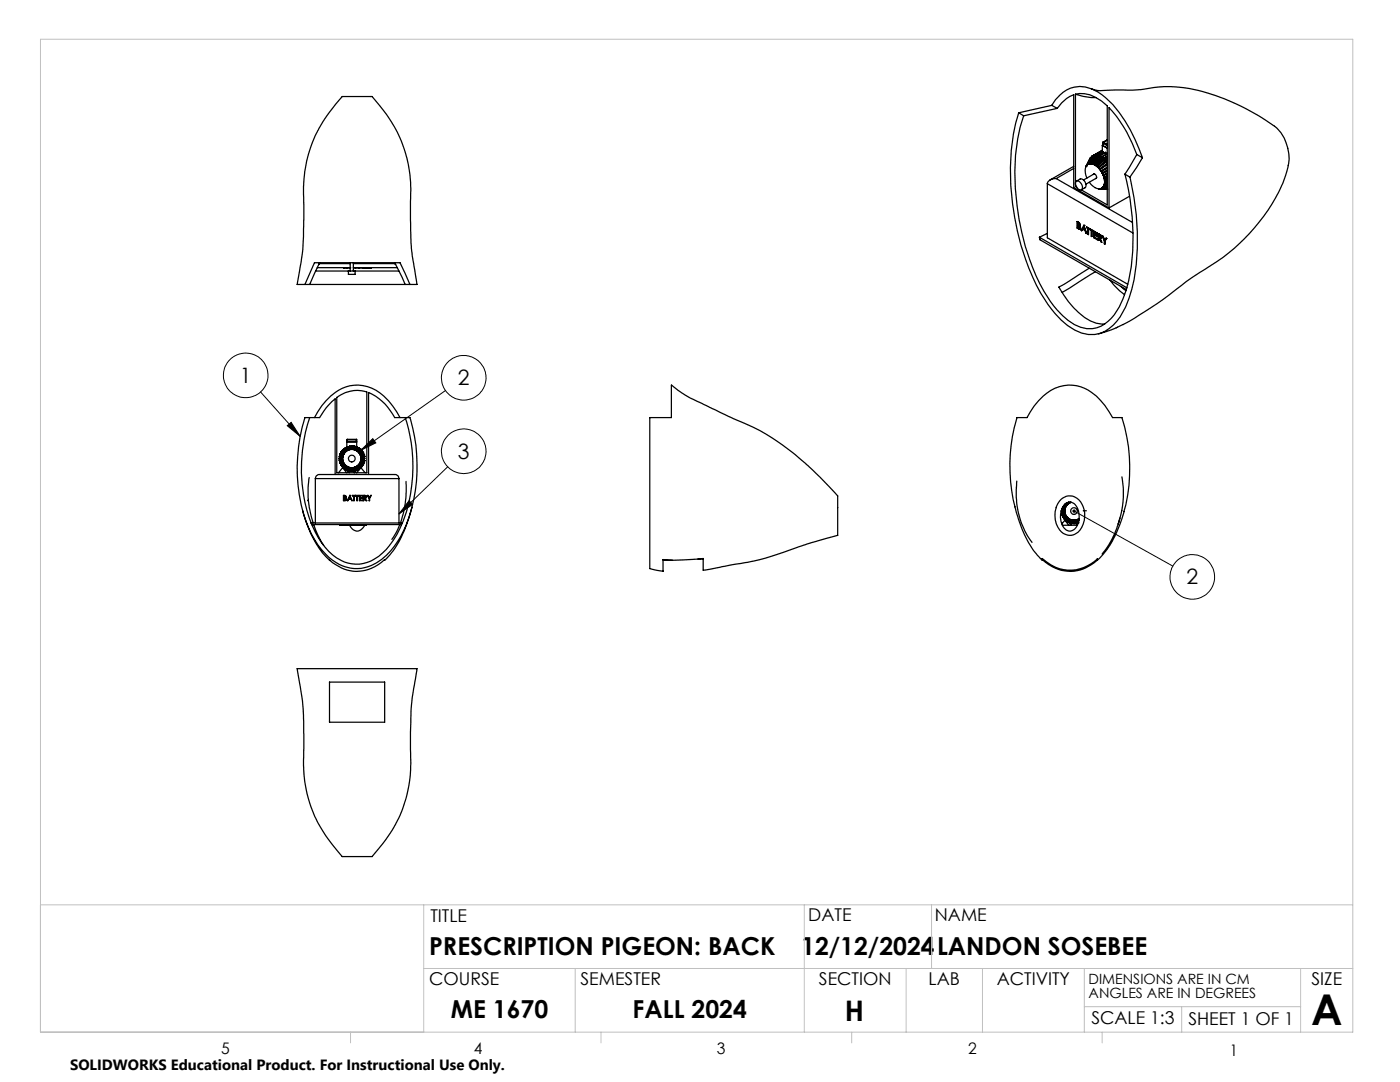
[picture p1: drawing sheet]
<svg xmlns="http://www.w3.org/2000/svg" width="279mm" height="216mm" viewBox="0 0 279 216" stroke-linecap="round" stroke-linejoin="round" font-family="sans-serif">
<g fill="none" stroke="#000" stroke-width=".25">
<path d="M214.6 18.8l1.5 .4 2.7 .3M214.6 18.8a6 6 0 0 1 5.2 1.3l1.2 1v19.8l-5.2-3M214.6 18.8v18.4M217.7 17.7l1.8 .4 3.9-.1a32 32 0 0 0 7.9-.6 32.2 32.2 0 0 1 15.6 3.4l3.4 1.8a19.3 19.3 0 0 1 5.3 3.9 8.7 8.7 0 0 1 1.5 6.5M203.3 22.5a45.9 45.9 0 0 0-.2 23.7 39.8 39.8 0 0 0 7.5 16.4 11.2 11.2 0 0 0 6.6 4.1 6.7 6.7 0 0 0 6.4-3.5 27 27 0 0 0 3.4-13.6 52.4 52.4 0 0 0-1.5-14.3M203.3 22.5l1 .6M204.3 23.1a38.7 38.7 0 0 0-1.3 18 42 42 0 0 0 7.3 19.9 11 11 0 0 0 6.6 4.6 6 6 0 0 0 5.5-2.8 23.6 23.6 0 0 0 3.7-12.7 51 51 0 0 0-1.6-15.4M209 36.7v10.7l16.1 9.3M209 36.7l17.1 9.8M209.9 21a6.4 6.4 0 0 1 6.7-3.6 12 12 0 0 1 6.8 5.1 32.6 32.6 0 0 1 4.6 9M209.9 21l-6.6 1.5M209.9 21l1.1 .6"/>
<path d="M210.8 35.6a1.54 1.54 0 0 0-1.8 1.1M210.8 35.6l15.2 8.8M211 21.6a6.6 6.6 0 0 1 3.3-2.7v18.5l7 4.1M211 21.6l-6.7 1.5M214.3 33.2l-4.8 2.7M214.3 33.6l-3.5 2M214.6 37.2l.3 .2M214.7 36.3a.72 .72 0 0 1 1.2 .5l.1 .2a.57 .57 0 0 1-.5 .9l-.4-.3-.4-.5zM214.7 37.1l-.1 .1M214.8 36.1l.7-.4a1.13 1.13 0 0 1 1 1.8l-.7 .4M216.7 33.2h.1M216.9 35.5a2.27 2.27 0 0 1 .2-2.7 2.03 2.03 0 0 1 2.5 1.1 3.1 3.1 0 0 1 .5 3.5 1.59 1.59 0 0 1-2.3-.6l-.4-.4"/>
<path d="M217 32.9h-.1M217.3 32.5l-.3 .3 1.3-1.8-1 1.7M217.5 31.8h.1M217.5 31.8l-.7 1.4M217.6 31.5l-.9 1.7M217.6 31.5h.1M217.6 31.5l-.7 1.6 .1-.2M217.7 31.5h.1M217.7 31.4h.1M217.7 31.4v.1M217.8 32.2l-.5 .5M217.9 31.2h.1"/>
<path d="M217.9 31.2l-.9 1.7M217.9 31.2l.1 .1M218 31.3h.1M218 31.2h.1M218 31.2h-.1M218.2 34.8a.47 .47 0 0 1 .6 .2 .47 .47 0 0 1-.1 .6M218.2 32.8l.3 .1 1.5-1.6-1.5 1.6M218.3 31l.1 .3M218.3 31l1.7-1-1.7 1M218.3 31h.1M218.3 31l-.3 .2M218.3 34.7h.1"/>
<path d="M218.3 34.7l-2 1.2M218.3 31.9l-.7 .8M218.3 31l.1 .2M218.6 30.9l-1.1 1.8h-.2M218.6 30.9l-1 1.8M218.7 30.9l.1 .4-.2-.4M218.7 35.6h.1M218.7 30.9l.1 .3M218.7 30.9h.1M218.8 35.5l-2.1 1.3M219 30.9l-1.2 1.8h-.2M219 30.9h.1"/>
<path d="M219 30.9v.1M219 31l-1.1 1.7M219 30.9l.2 .5-.2-.4M219 31.5l-1.1 1.2M219.1 31.2h.1M219.1 30.9l.2 .4M219.3 37.7h1.7h-1.6M219.5 31.1l-1.4 1.6h-.2M219.5 31.1h.1M219.5 31l.1 .5M219.5 31.1l-1.3 1.7M219.5 31.1l.1 .4"/>
<path d="M219.5 31h.1M219.5 31.2h.1M219.6 31.5h.1M219.6 31.5l-1.4 1.3M219.6 37.6h.1M219.6 31v.5M219.7 37.6l-.2 .1M219.7 37.6l1.3 .1M219.7 31.4l-.1 .1M219.8 34.2l.2 .3M219.8 37.6h1.2M220 31.7l.1 .1"/>
<path d="M220 31.3h.1M220 31.6l.1 .1M220 31.7l-1.5 1.2M220 31.2v.5M220 31.2l.1 .1M220 29l.1 .1M220 29l1 .6-.9-.5M220 29v1.3M220 30.1l-1.3 .8M220 37.5h1M220.1 28.5v.1M220.1 28.5v.6"/>
<path d="M220.1 31.3v.4M220.1 28.6l.9 .5M220.1 28.4v.1M220.1 28.4h.1M220.2 28.4l-.1 .2M220.2 37.2h.8M220.2 30.3l.1 .3M220.2 30.3l-1.2 .6M220.2 30.3l-1.1 .6M220.2 28.4l.8 .4M220.2 37.5l-.4 .1M220.3 32l.3 .2"/>
<path d="M220.3 31.9l.2 .1M220.3 32l-1.4 1.2M220.4 31.6l-1.6 1.5-.3-.2M220.4 31.6l-1.5 1.6M220.4 31.6l-.1 .4M220.4 31.5v.1M220.4 31.5l.1 .1M220.5 31.6v.4M220.7 30.4v.4M220.7 30.4l-1.2 .6M220.7 30.4l-1.1 .6M220.7 32.3l.3 .3-1.6 1.1-.2-.2"/>
<path d="M220.7 32.2l.1 .1M220.7 32.3l-1.5 1.2M220.7 37.3l-.7 .2M220.8 32l-1.7 1.4-.2-.2M220.8 32h.1M220.9 37.7h.1M220.9 32l-1.7 1.5M220.9 32l-.2 .3M220.9 31.9v.1M220.9 31.9l-.1 .1M220.9 32l-.1 .3M221 33.3l-1.3 .8-.2-.3"/>
<path d="M221 34.1l-1 .5 .2 .4M221 34.7l-.8 .4 .1 .3M221 35.3l-.7 .2 .1 .3M221 35.8l-.6 .1 .1 .3M221 36.2l-.5 .1-.1 .3M221 36.7h-.6l-.1 .2M221 37h-.7l-.1 .2M221 37.3h-.8l-.2 .2M221 37.5l-1.2 .1M221 27.9l-.9 .5M221 32.7l-1.5 1.1M221 33.5l-1.2 .7"/>
<path d="M221 34l-1 .5M221 34.6l-.8 .4M221 35.2l-.7 .2M221 35.7l-.6 .1M221 36.1l-.5 .1M221 36.5l-.6 .1M221 36.9h-.7M221 32.8l-1.5 1M221 35.1l-.7 .3M221 31.2l-.9 .5M221 31.6l-.5 .4M221 32.2l-.2 .1"/>
<path d="M221 35.6l-.6 .2M221 36.4l-.6 .2M221 32h-.1M221 31.9h-.1M221 36.8l-.7 .1M221 31.3l-.5 .3M221 31.2l-.6 .3M221 37l-.8 .2M221 30.7l-.9 .6M221 30.6l-1 .6M221 27.9l-.8 .5M224.5 34.7l1 .6"/>
<path d="M225.4 39.2l-4.1 2.3M226.9 30.8a26.9 26.9 0 0 0-5.6-9.3v20M226.9 30.8l-2.4 3.9M226.9 30.8l1.1 .7M228 31.5l-2.5 3.8M257.1 33.1l-.3 1.2a35.2 35.2 0 0 1-15.4 18.8 75.9 75.9 0 0 0-9.3 6.7l-5.7 3.7-2.2 1.3M60.9 56.8h-1.6l.1-.6a68.3 68.3 0 0 0 1.2-15.9 26.7 26.7 0 0 1 7.2-20.5l.5-.5h5.9a26.7 26.7 0 0 1 7.7 21.4v2.6a51.7 51.7 0 0 0 1.2 13l.1 .5h-1.4M60.9 56.8l1.9-4.4h17l2 4.4M60.9 56.8h.9M61.8 56.8h19.1M63 54.1h6.5M63.3 53.4h6.6"/>
<path d="M63.8 52.6v-.2l-2 4.4M63.8 52.6l-.2 .1M63.8 52.6h6.1M68.5 53.4h.1M68.8 53.4h.3M68.8 53.4h.1M69.1 53.4h.1M69.2 53.4h.1M69.3 53.4h.1M69.5 54.1v.7h1.4v-.7M69.5 54.1h1.4M69.8 53.4h.1"/>
<path d="M69.9 52.4v1.7M70.5 52.4v1.7M70.5 52.6h8.3M70.9 54.1h8.7M70.9 53.4h.1M71 53.4h.1M71.5 53.4h.1M71.7 53.4h.1M72.3 53.4h.1M72.5 53.4h.1M72.7 53.4h.3M72.7 53.4h.1"/>
<path d="M73 53.4h.2M73 53.4h.1M73.2 53.4h.1M73.3 53.4h.1M73.4 53.4h.1M73.7 53.4h.1M74 53.4h.1M74.1 53.4h.1M78.8 52.6l.2 .2M78.8 52.6v-.2l2.1 4.4M79.3 53.4h-8.8M80.9 56.8h.9"/>
<path d="M207.4 47.3l.1 .5 17.3 10M207.4 47.3l17.5 10.1M209 46.6l-1.6 .7M214.9 44.2v1.3l.6 .3 .1-.3M214.9 44.2l.3 .1M215.1 45.4v-.4a.41 .41 0 0 1 .3 .6l-.2-.1M215.1 44.8v-.4a.36 .36 0 0 1 .3 .5h-.3M215.1 45.4l.1 .1M215.1 44.8v.1M215.1 44.8h.1M215.1 45.4h.1M215.1 44.4v.4"/>
<path d="M215.1 45v.4M215.2 44.3l.3 .6M215.2 44.8l.1 .1M215.2 44.8l-.1 .1M215.2 44.3l.3 .5M215.2 44.3h.1M215.2 45.5h.1M215.2 45.5h.3M215.5 44.9l-.1 .1 .2 .5M215.5 44.8l-.1 .2 .3 .5M215.5 44.8v.1M215.6 45.5h.1"/>
<path d="M215.7 45.5l-.2 .2M216 45.7l-.1 .3M216 45.7l.5 .3 .3 .6M216.1 45.6h.1M216.1 45.6l.4 .2M216.3 45h.1M216.3 45.3l-.2 .3M216.3 45.2l.2 .7-.4-.3zM216.3 45l.5 1.6M216.3 45l-.5 1h.1M216.9 45.3l.6 .3M216.9 45.3l.2 .3 .1 1.2"/>
<path d="M217.2 45.7v1.1M217.4 53.5l-6.1 3.8a16.6 16.6 0 0 0 6.3 6.7l1.2 .5 1.7 .2M217.5 45.8l-.3-.2v1.2M217.5 45.6h.1M217.5 45.6v.2M217.5 45.7l.7 .3M217.5 45.7l.6 .3M217.5 45.7l.3 .3 .1 1.2M217.9 46v1.2M218.1 46v.2M218.1 46.2l-.2-.2v1.2M218.2 46l-.1 .2"/>
<path d="M218.2 46h-.1M218.3 46.1l.7 .4M218.3 46.1l.6 .4M218.3 46.1v1.3l.6 .4M218.4 46.7l.5 .4M218.4 47.4l.5 .3M218.4 47.3l.6 .4M218.4 46.4v.3M218.4 46.9v.4M218.4 46.7l.6 .3M218.4 47.3v.1M218.4 46.7h.1"/>
<path d="M218.6 54.2l-6.6 4.1M218.9 46.5v.1M218.9 47.1v.1M218.9 47.7v.1M218.9 46.6l-.5-.2v.3M218.9 47.2l-.5-.3v.5M219 46.5l-.1 .1M219 47l-.1 .2M219 47.7l-.1 .1M219 46.5h-.1M219 47l-.1 .1M219 47.7h-.1"/>
<path d="M219.1 46.6l.3 .1M219.1 46.6l.3 .2M219.1 46.6v1.3l.2 .1M219.3 47.3v-.5a.51 .51 0 0 1 .4 .6h-.2M219.3 47.3l.2 .1M219.3 48v-.6l.6 1M219.3 46.8v.4M219.3 47.4v.6M219.3 47.2l.2 .1M219.3 47.2v.1M219.4 46.8l.2 .1M219.4 46.7l.3 .2"/>
<path d="M219.4 46.7v.1M219.5 47.5l.4 .9M219.5 47.3l.2 .1M219.5 47.3v.1M219.6 46.9l.3 .5M219.6 46.9h.1M219.7 46.9l.2 .5M219.9 47.4l-.1 .2-.3-.1M219.9 47.4h.1M219.9 47.4l-.1 .2M220 47.1l.1 .1M220 47.1l.2 .1"/>
<path d="M220 47.1l.5 1.6M220.1 47.2l.3 .7 .3-.3M220.2 47.2l.3 .7M220.2 47.2h-.1M220.5 48.1v.6M220.5 48v.7M220.5 48v.1M220.7 47.6h.2M220.7 47.6h.1M220.8 47.6l-.3 .5M220.9 47.6l-.4 .4M220.9 47.6h-.1"/>
<path d="M221.5 55.9l.8 1 2.1 1.9M223.7 57.2l1 .8M67.2 79.3a6.5 6.5 0 0 1 6-1.1v16.1h-6zM134 76.8v6.5h-4.3v30.2l2.6 .5v-2.3l2 .1 6-.4v2.4l4.8-.9a59.7 59.7 0 0 0 15.2-4.1l6.9-2v-7.8a60.4 60.4 0 0 0-16.8-13.7l-4.9-2.2-4.5-2.1a24.1 24.1 0 0 1-7-4.2M224.2 64.7l-2.4 1.1-2.6 .8M61.7 95.3l-.2 2 .1 2.7M61.8 83.3h-.9a32.4 32.4 0 0 0 1.3 23.3 11.9 11.9 0 0 0 6.7 6.5 8.1 8.1 0 0 0 8.2-2.3 20.4 20.4 0 0 0 5.5-11.2 33.7 33.7 0 0 0-.8-16.3h-.9M61.8 83.3a30.4 30.4 0 0 0 1.7 23.9 9.9 9.9 0 0 0 6.7 5.3 7.7 7.7 0 0 0 6.9-2.9 24 24 0 0 0 5.2-14.5 30.4 30.4 0 0 0-1.4-11.8M61.8 83.3h2l1.3-1.9 1.8-1.8v15.1M62.8 83.3a11.3 11.3 0 0 1 7-6.3 8 8 0 0 1 7.7 3l1.7 2.2 .6 1.1M62.9 95.5a.79 .79 0 0 1 .9-.8h15a.79 .79 0 0 1 .8 .8M62.9 95.5v8.9"/>
<path d="M62.9 95.5h16.7M67.7 91.5v.4M67.7 91.5h.1M67.7 91.5h.7v.2l-.7 .2M67.7 91.1v.4M67.7 91.1l.7 .2v.2h-.7M67.8 92h.1M67.7 91.9h.1M67.7 91.1h.1M67.7 91.9l.1 .1M67.8 92v.3M67.8 91.5v.4"/>
<path d="M67.8 91l-.1 .1M67.8 92l.6-.1 .1 .2-.7 .2M67.8 91h.1M67.8 92l.1 .3M67.8 91.1v.4M67.8 90.7v.3M67.8 90.7l.7 .2-.1 .3-.6-.2M67.8 92.3l.1 .1M67.8 92.3h.1M67.8 90.7h.1M67.9 92.4l.1 .3M67.9 90.6l-.1 .1"/>
<path d="M67.9 92.4l.6-.2 .1 .2-.6 .3M67.9 92.4h.1M67.9 90.6h.1M67.9 90.7l-.1 .4M67.9 92.4l.2 .3M68 91.5v.4M68 90.3l-.1 .3M68 91.9l.1 .3M68 91.2v.3M68 90.3l.6 .3-.1 .2-.6-.2M68 92.7l.1 .1M68 92.7h.1"/>
<path d="M68 90.3h.1M68.1 92.8l.2 .3M68.1 90.2l-.1 .1M68.1 92.8l.6-.3 .1 .1-.5 .5M68.1 91.2v.3M68.1 91.5v.3M68.1 92.8h.1M68.1 90.2h.1M68.1 90.3l-.2 .3M68.1 91.9l.1 .3M68.1 92.7l.2 .3M68.1 92.3l.2 .3"/>
<path d="M68.1 90.8l-.1 .3M68.2 90.8l-.1 .3M68.2 92.3l.1 .2M68.3 89.9l-.2 .3M68.3 90.4l-.2 .3M68.3 89.9l.5 .4-.1 .3-.6-.4M68.3 93.1h.1M68.3 89.9h.1M68.3 92.6l.2 .3M68.3 90.5l-.1 .2M68.3 93.1l.2 .2M68.3 90l-.2 .2"/>
<path d="M68.3 93.1l.5-.4 .2 .2-.4 .5M68.4 93.1l.2 .2M68.4 92.6l.1 .3M68.4 93.3l-.8 1M68.4 93.3l.8 1M68.4 93.3h.1M68.5 90.1l-.2 .2M68.5 90.1l-.1 .3M68.5 93.3l.1 .1M68.5 98.8l.5 .1 .1 .2-.1 .2a.29 .29 0 0 1 .2 .4 .29 .29 0 0 1-.4 .2h-.3zM68.5 93l.3 .2M68.6 89.6l-.3 .3"/>
<path d="M68.6 89.6l.4 .5-.2 .2-.5-.4M68.6 89.6h.1M68.6 93.4h.1M68.6 92.9l.2 .2M68.6 93.4v.1M68.6 89.7l-.2 .2M68.6 93.5l.5-.6 .2 .2-.4 .6M68.6 93.5h.1M68.6 93.5l.3 .2M68.7 99.4a.27 .27 0 0 1 .3 0 .27 .27 0 0 1 0 .3l-.3 .1zM68.7 99h.2l.1 .2-.3 .1zM68.7 93.4l.3 .2"/>
<path d="M68.8 89.8l-.3 .3M68.8 89.9l-.2 .2M68.8 93.2l.3 .2M68.9 93.2l.2 .1M68.9 89.4l-.3 .2M68.9 89.4l.4 .5-.2 .1-.5-.4M68.9 93.7h.1M68.9 89.4h.1M68.9 93.7l.5 .2M69 89.4l-.3 .2M69 93.7h.1M69 89.3l-.1 .1"/>
<path d="M69 93.7l.3-.6 .2 .1-.2 .6M69 89.3h.1M69 93.6l.3 .2M69.1 89.6l-.3 .2M69.1 89.6l-.2 .2M69.1 93.5l.3 .1M69.1 93.4l.3 .1M69.2 89.3l-.2 .1M69.2 87.8h.1M69.2 89.2l-.2 .1M69.2 87.8l-.1 1.8M69.2 88.2h2"/>
<path d="M69.3 93.8l.4 .5M69.3 87.7v.1M69.3 87.7l-.1 .1M69.3 89.2l.2 .6-.1 .1-.4-.6M69.3 93.8l.1 .1M69.3 93.8h.1M69.3 89.2h.1M69.3 87.8v.4M69.3 87.7h1.8M69.3 87.8h1.8M69.4 93.9h.3M69.4 89.1l-.1 .1"/>
<path d="M69.4 93.9l.2-.7 .2 .1-.1 .6M69.4 93.9h.1M69.4 89.1h.1M69.4 93.8l.3 .1M69.4 89.5l-.3 .1M69.4 94h1.6M69.5 93.6l.3 .1-.3-.1M69.7 89l.1 .7h-.1l-.1 .1-.2-.7M69.7 89h.1M69.7 93.9l.1 .1M69.7 93.9h.1M69.8 89h.1"/>
<path d="M69.8 94h.1M69.8 89.4l-.3 .1M69.8 98.8h.1M69.8 94h.4M69.8 93.9h.4M69.8 94l.2-.7h.2v.7M69.8 98.8l.5 1.1-.2-.3h-.5l-.3 .3zM69.8 99.1l.2 .4h-.4zM69.8 93.7h.4M69.9 93.6l.3 .1M70.2 89v.7h-.3l-.1-.7M70.2 89h.1"/>
<path d="M70.2 94h.1M70.2 89.3l-.3 .1M70.2 89v.7h.3l.1-.7M70.2 89.3l.4 .1M70.3 98.8h.6l-.2 .2v.9h-.1v-.9zM70.6 93.7h-.4M70.6 93.6l-.4 .1M70.6 94h-.4M70.6 93.9h-.4M70.6 89h.1M70.6 94l-.2-.7h-.2v.7M70.6 94h.1"/>
<path d="M70.6 89.4l.3 .1M70.7 89l-.1 .7 .2 .1 .2-.7M70.7 93.9l-.1 .1M70.7 93.9h.1M70.7 89h.1M70.9 93.6h-.3h.3M71 89.5l.3 .1M71 98.8h.5l-.2 .2v.9l-.1-.9zM71 93.9h-.3M71 93.8l-.3 .1M71 89.1l.1 .1M71 93.9l-.2-.7-.2 .1 .1 .6"/>
<path d="M71 93.9h.1M71 89.1h.1M71.1 89.2l-.2 .6 .1 .1 .4-.6M71.1 93.8l-.1 .1M71.1 93.8h.1M71.1 89.2h.1M71.1 87.7l.1 .1M71.1 87.8h.1M71.1 87.7v.1M71.1 87.8v.4M71.1 93.8l-.4 .5M71.2 89.3l.2 .1"/>
<path d="M71.2 87.8v1.7l.1 .1M71.2 89.2l.2 .1M71.3 93.4l-.3 .1M71.3 93.5l-.3 .1M71.3 89.6l.3 .2M71.4 89.6l.2 .2M71.4 93.6l-.3 .2M71.4 89.3l.1 .1M71.4 93.7l-.3-.6-.2 .1 .2 .6M71.4 93.7h.1M71.4 89.3h.1M71.4 93.7l-.3 .1"/>
<path d="M71.5 89.4l.3 .2M71.5 93.7h-.1M71.5 89.4l-.3 .6 .2 .1 .4-.5M71.5 93.7h.1M71.5 89.4h.1M71.6 93.2l-.3 .1M71.6 93.2l-.2 .2M71.6 89.8l.3 .3-.3-.2M71.7 98.8h.6v.2h-.5v.3h.5v.1h-.5v.4h.5v.1h-.6zM71.8 93.4l-.3 .2M71.8 89.7l.2 .2M71.8 89.6h.1"/>
<path d="M71.8 93.5l-.4-.6-.2 .2 .3 .6M71.8 93.5h.1M71.8 93.5l-.3 .2M71.8 93.4v.1M71.8 92.9l-.2 .2M71.9 89.6l.2 .3M71.9 93l-.3 .2M71.9 89.6l-.5 .5 .2 .2 .5-.4M71.9 93.4h-.1M71.9 93.4h.1M71.9 89.6h.1M71.9 92.9l.2-.3-.2 .3"/>
<path d="M71.9 90.1l.2 .3M71.9 93.3l-.1 .2M71.9 93.3h.1M71.9 90.1l.2 .2M72 93.1l-.2 .2M72 93.3l-.8 1M72 93.3l.9 1M72.1 93.1l-.2 .2M72.1 90l.2 .2M72.1 89.9h.1M72.1 93.1l-.5-.4-.2 .2 .5 .5M72.1 90.5l.1 .2"/>
<path d="M72.1 93.1h.1M72.1 89.9l.3 .3M72.1 89.9l-.5 .4 .1 .2 .7-.3M72.1 90.4l.2 .3M72.2 92.3l-.1 .2M72.2 90.8l.1 .3M72.3 92.7l-.2 .3M72.3 92.3l-.2 .3M72.3 90.3l.2 .3M72.3 90.8l.1 .3M72.3 91.9l-.1 .3M72.4 92.8l-.3 .3"/>
<path d="M72.4 90.2v.1M72.4 92.8l-.6-.3-.1 .1 .4 .5M72.4 91.2v.3M72.4 92.8h.1M72.4 90.2h.1M72.4 90.3l.1 .3M72.4 91.9l-.1 .3M72.4 90.3l-.6 .4 .1 .1 .6-.2M72.4 92.7v.1M72.4 91.5v.3M72.4 92.7h.1M72.4 90.3h.1"/>
<path d="M72.4 91.5v.4M72.5 90.7l.1 .4M72.5 92.4l-.2 .3M72.5 98.8a.41 .41 0 0 1 .5 .1 .41 .41 0 0 1 .1 .4l-.3 .1 .4 .5-.5-.5-.2 .5zM72.5 92.4l-.1 .3M72.5 90.6l.1 .1M72.5 92.4l-.6-.2-.1 .1 .6 .4M72.5 92.4h.1M72.5 90.6h.1M72.6 90.7l.1 .3M72.6 90.7l-.7 .2 .1 .3 .7-.2M72.6 92.3l-.1 .1"/>
<path d="M72.6 92.3h.1M72.6 90.7h.1M72.6 99h.4l.1 .2-.5 .1zM72.6 91.1v.4M72.6 92l-.1 .3M72.6 91.5v.4M72.7 91.1v.4M72.7 92l-.1 .3M72.7 91v.1M72.7 91.1l-.7 .1v.3h.7M72.7 91.9h.1M72.7 91.9v.1"/>
<path d="M72.7 92l-.7-.1-.1 .2 .7 .2M72.7 91.1h.1M72.7 91h.1M72.7 92h.1M72.7 91.5v.4M72.7 91.5h.1M72.7 91.5h-.7v.3l.7 .1M73.3 98.8l.4 .5 .3-.5h.1l-.3 .6v.5zM79.6 95.5v8.9M80.9 83.3h-2.1a10.8 10.8 0 0 0-5.2-5v16.4M81 96.1a20.6 20.6 0 0 1-1.1 8.3M202.9 96a17.3 17.3 0 0 0 3.1 12.2"/>
<path d="M203 83.3h2a11.5 11.5 0 0 1 6.4-6.1 7.8 7.8 0 0 1 8.3 2.7l.8 1 1.5 2.4h1.9a31.6 31.6 0 0 1-1.5 23.9l-1.7 2.7-1.7 1.9v-.3a7.7 7.7 0 0 1-11-.1v.4a21.5 21.5 0 0 1-5.3-10.2 33.7 33.7 0 0 1 .3-18.3zM211.7 99.7a2.59 2.59 0 0 1 4.2 .9 4.6 4.6 0 0 1-1.4 6 2.77 2.77 0 0 1-3.7-2 4.8 4.8 0 0 1 .9-4.9zM223.9 95.1a18.6 18.6 0 0 1-.8 9.5M60.4 101.9a20.7 20.7 0 0 0 5.4 9.9M61.6 100l-.1-.2 .3 1.7 .7 2.8M62.6 104.7l.8 2 1.2 2.1M67.9 104.7l-.1 .1h5.3l-.1-.1M69.3 104.7l.2 .1M69.8 104.8a1.54 1.54 0 0 0 1.5 1.2 1.54 1.54 0 0 0 1.5-1.2M69.8 104.7l.2 .1M71 104.7l-.1 .1M71.5 104.7l-.1 .1"/>
<path d="M79.8 104.7l-.7 1.5-.9 1.4M80.3 104.4h-18.2l.1 .3h18M82.2 101.2a23.2 23.2 0 0 1-5.1 10.3l-.3 .3v-.1a7.8 7.8 0 0 1-11 .1M132.3 111.8h1.9M140.3 111.5h-1M208 111.7a7.8 7.8 0 0 0 11 .1M211.8 102l.1 .4M211.8 101.9h.7v-.2l-.6-.1v.3M211.8 102h.1M211.8 101.9v.1M211.8 102h.7v.2l-.6 .2M211.8 104.4h.3"/>
<path d="M211.9 102.4l.1 .4M211.9 102.4l.6-.1 .1 .3-.6 .2M211.9 102.4h.1M211.9 102v.3M212 102.9l.2 .3M212 102.9l.6-.3 .1 .2-.5 .4M212 102.8v.1M212 102.8h.1M212 102.9h.1M212 104.8h3M212.1 102.8l.1 .4M212.1 101.2l.5 .2-.1 .2-.6-.1"/>
<path d="M212.1 101.6v.3l.1-.3M212.1 102.3l.1-.3v.3M212.2 103.2v.1M212.2 103.2h.1M212.2 102.4v.3v-.3M212.2 103.3l.2 .2M212.2 103.3l.6-.4 .1 .2-.5 .4M212.2 103.3h.1M212.2 101.2v.3M212.2 103.2l.2 .3M212.3 102.8l.1 .2M212.3 101.3l-.1 .3"/>
<path d="M212.3 100.9l.4 .2-.1 .2-.5-.2M212.4 100.9l-.1 .3M212.4 103.5v.1M212.4 103.5h.1M212.4 103.1l.2 .3M212.4 103.6l.3 .2M212.4 103.6l.6-.4 .1 .2-.4 .5M212.4 103.6h.1M212.5 103.6l.2 .2M212.5 103.1l.2 .2M212.5 103.8l-.6 .7M212.5 103.8l.8 1"/>
<path d="M212.5 103.8h.2M212.6 100.5l.3 .3-.1 .2-.4-.2M212.6 100.6l-.2 .2M212.7 103.4l.2 .2M212.7 100.5l.3 .3 .1-.2-.2-.3-.2 .2M212.7 100.6l-.2 .3M212.7 100.5a1.59 1.59 0 0 1 2.3 .9 3.5 3.5 0 0 1-.9 4.4 1.6 1.6 0 0 1-2.2-1.1 3.8 3.8 0 0 1 .8-4.2zM212.7 103.8l.1 .1M212.7 103.9h.1M212.8 103.9l.4-.5 .2 .1-.4 .6M212.8 103.9h.1M212.8 103.9l.2 .2"/>
<path d="M212.8 103.9l.3 .2M212.9 103.7l.3 .2M213 103.6l.2 .2M213 104.1h.1M213.1 104.1h.1M213.1 104.1l.4-.5 .2 .1-.3 .6M213.1 104.1l.3 .2M213.1 104.1l.4 .1M213.3 103.9l.2 .1M213.3 100.2l.1 .2-.2 .1-.2-.2M213.4 100.2l.1 .2 .1-.2M213.4 104.3h.1"/>
<path d="M213.4 104.3l.4 .5M213.4 104.4h.1M213.5 104.3h.1M213.5 104.3l.4 .1M213.5 104.3l.2-.6 .3 .1-.1 .6M213.5 104.5h1.6M213.6 104.1h.3M213.6 104l.3 .1M213.8 100.2a1.83 1.83 0 0 0-1.1 2.6 1.83 1.83 0 0 0 2.6 .7v.1M213.9 104.4h.1M213.9 104.4l.4 .1M213.9 104.4l.2-.6h.2v.7"/>
<path d="M214 104.4h.3M214 104.2h.3M214 104.1h.3M214.3 104.5h.1M214.4 104.2h.3M214.4 104.4h.3M214.4 104.5h.1M214.7 104.1h-.3M214.7 104.4l-.3 .1M214.7 104.4h.1M214.7 104.4l-.1-.6h-.2v.7M214.8 104.4h.1"/>
<path d="M215 104l-.3 .1M215.1 104.1h-.3M215.1 104.3l-.3 .1M215.1 104.4h.1M215.2 104.3l-.4 .1M215.2 104.3h.1M215.2 104.3l-.3-.6-.2 .1 .1 .6M215.2 104.4l-.4 .4M215.3 104h-.2M215.3 103.9l-.2 .1M215.3 103.8l-.1-.2-.2 .1 .2 .5M216.2 101.9h.6"/>
<path d="M223.5 103.4a17.7 17.7 0 0 1-3.5 7.2M59.3 133.4h23.9a62.5 62.5 0 0 0-1.3 15.8 26.5 26.5 0 0 1-7.7 21.7h-5.8a26.6 26.6 0 0 1-7.8-21.6v-1.9a58.8 58.8 0 0 0-1.3-14zM65.8 136.1h11v8h-11z"/>
<circle cx="70.2" cy="91.5" r="1.83"/>
<circle cx="70.2" cy="91.5" r=".67"/>
<circle cx="214.3" cy="102" r=".66"/>
</g>
<g fill="none" stroke="#000" stroke-width=".2">
<path d="M52 78.2l7.9 8.9M88.9 77.9l-16.9 12M57.3 84.9l.8-.6 1.8 2.8zM72 89.9l2.4-2.4 .6 .9zM81.6 99.9l.7 .7-2.7 2zM89.4 93.1l-9.8 9.5M214.4 102l19.7 11"/>
<circle cx="49" cy="74.9" r="4.4"/>
<circle cx="92.5" cy="75.4" r="4.4"/>
<circle cx="92.5" cy="90" r="4.5"/>
<circle cx="238" cy="115.1" r="4.4"/>
</g>
<g fill="none" stroke="#c0c0c0" stroke-width=".2">
<path d="M8.1 7.8h261.9v198.2h-261.9zM8.1 180.6h261.9M84.6 180.6v25.4M84.6 193.3h185.4M114.8 193.3v12.7M160.5 180.6v25.4M180.8 193.3v12.7M185.9 180.6v12.7M196.1 193.3v12.7M216.4 193.3v12.7M259.6 193.3v12.7M70 206v2.1"/>
<path d="M119.9 206v2.1M170 206v2.1M216.4 200.9h43.2M220 206v2.1M235.8 200.9v5.1"/>
</g>
<path d="M57.3 84.9l.8-.6 1.8 2.8zM72 89.9l2.4-2.4 .6 .9zM81.6 99.9l.7 .7-2.7 2zM214.2 101.7l-.1 .1 .3 .2-.3-.2a.34 .34 0 0 0 .2 .5 .34 .34 0 0 0 .4-.4 .34 .34 0 0 0-.5-.2z" fill="#000"/>
<text font-size="8.5" x="261.7" y="204.6">A</text>
<text font-size="5.6" x="168.6" y="203.7">H</text>
<g font-size="4.9">
<text x="85.6" y="190.5">PRESCRIPTION PIGEON: BACK</text>
<text x="159.9" y="190.5">12/12/2024</text>
<text x="187" y="190.5">LANDON SOSEBEE</text>
<text x="90" y="203.2">ME 1670</text>
<text x="126.3" y="203.1">FALL 2024</text>
</g>
<g font-size="4.2">
<text x="47.9" y="76.4">1</text>
<text x="91.4" y="76.9">2</text>
<text x="91.4" y="91.5">3</text>
<text x="236.8" y="116.6">2</text>
</g>
<g font-size="3.5">
<text x="85.9" y="183.9">TITLE</text>
<text x="161.3" y="183.8">DATE</text>
<text x="186.6" y="183.8">NAME</text>
<text x="85.6" y="196.5">COURSE</text>
<text x="115.9" y="196.5">SEMESTER</text>
<text x="163.4" y="196.5">SECTION</text>
<text x="185.3" y="196.5">LAB</text>
<text x="198.9" y="196.5">ACTIVITY</text>
<text x="261.7" y="196.5">SIZE</text>
<text x="217.8" y="204.4">SCALE 1:3</text>
<text x="237.2" y="204.4">SHEET 1 OF 1</text>
</g>
<g font-size="3.2">
<text x="44.2" y="210.4">5</text>
<text x="94.6" y="210.3">4</text>
<text x="143.1" y="210.4">3</text>
<text x="193.2" y="210.3">2</text>
<text x="245.4" y="210.6">1</text>
</g>
<text font-size="3" x="14" y="213.5">SOLIDWORKS Educational Product. For Instructional Use Only.</text>
<g font-size="2.8">
<text x="217.2" y="196.4">DIMENSIONS ARE IN CM</text>
<text x="217.2" y="199.2">ANGLES ARE IN DEGREES</text>
</g>
</svg>
